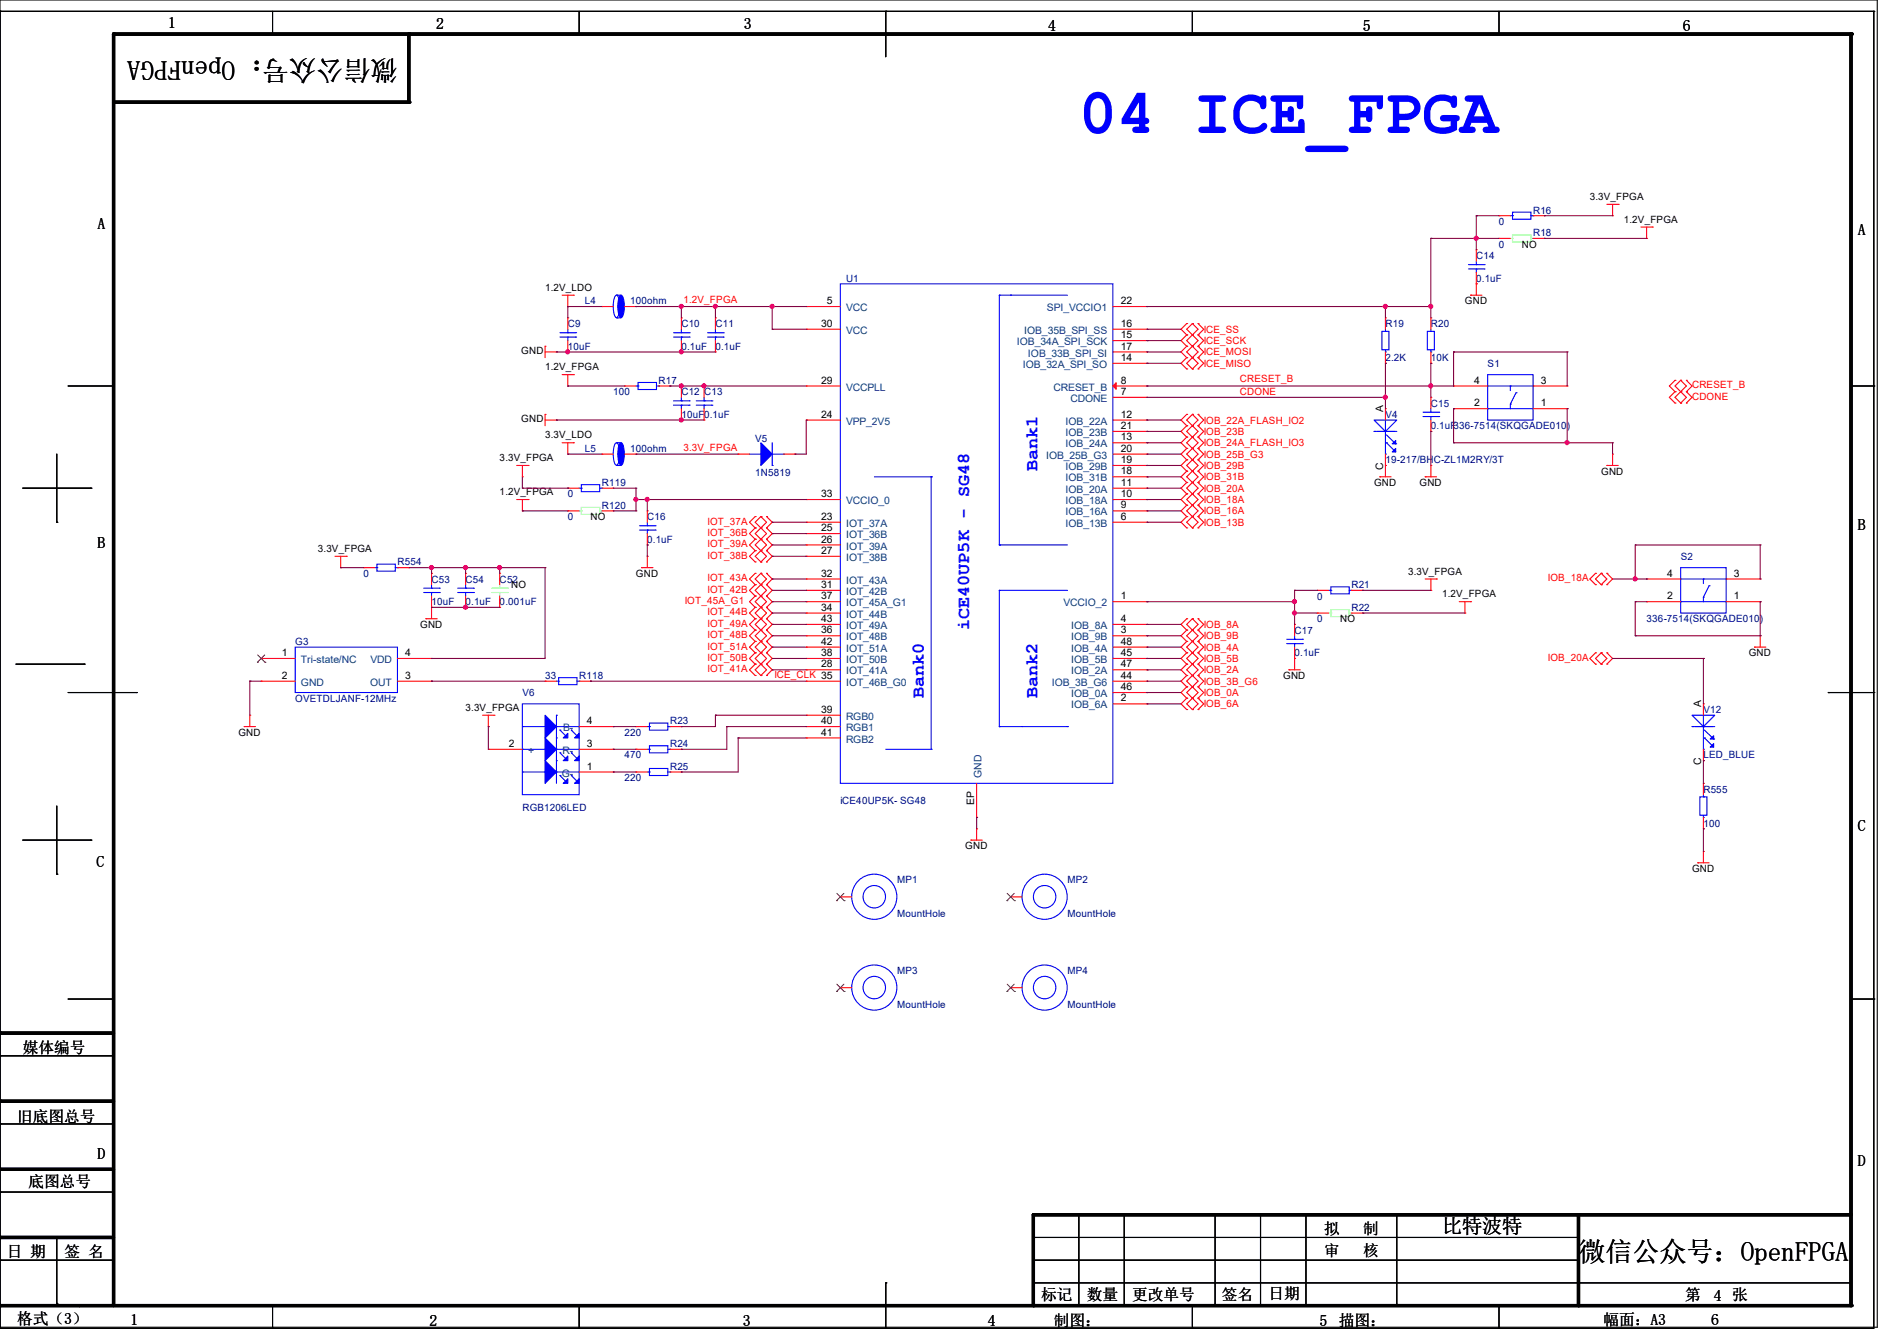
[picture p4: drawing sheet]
<svg xmlns="http://www.w3.org/2000/svg" width="297mm" height="210mm" viewBox="0 0 297 210" stroke-linecap="round" stroke-linejoin="round" font-family="sans-serif">
<g fill="none" stroke="#000" stroke-width=".17">
<path d="M0 1.8h.1M0 1.8h293.4M42.7 5.3h.1M42.7 1.8v3.5M90.7 5.3h.1M90.7 1.8v3.5M138.7 1.8h.1M138.7 1.8v7.1M186.7 5.3h.1M186.7 1.8v3.5M234.7 5.3h.1M234.7 1.8v3.5"/>
<path d="M293.4 1.8h.1M293.4 1.8v206.2h-293.4M3.6 76.5h10.6M8.9 71.1v10.7M10.7 60.5h7.1M14.2 76.5h.1M17.8 60.5h.1M289.8 60.5h3.6M293.4 60.5h.1M8.9 81.8h.1M2.5 104h10.7M10.7 108.5h10.6"/>
<path d="M13.2 104h.1M17.8 108.5h.1M21.3 108.5h.1M286.3 108.5h.1M286.3 108.5h7.1M293.4 108.5h.1M3.6 131.6h10.6M8.9 136.9h.1M8.9 126.2v10.7M14.2 131.6h.1M10.7 156.5h7.1M17.8 156.5h.1"/>
<path d="M289.8 156.5h3.6M293.4 156.5h.1M0 176h.1M0 165.4h.1M0 176h17.8M0 165.4h17.8M0 197.4h.1M0 186.7h.1M0 197.4h17.8M0 186.7h17.8M8.9 193.8v10.3M161.8 190.2h42.7"/>
<path d="M161.8 193.8h85.3M161.8 197.4h85.3M168.9 190.2v14.3M176 190.2v14.3M190.2 190.2v14.3M197.4 190.2v14.3M204.5 190.2h.1M204.5 190.2v14.3M218.7 190.2v14.3M247.1 193.8h.1M247.1 197.4h.1M0 208h.1"/>
<path d="M0 207.9h293.9v-207.9h-293.9v208M8.9 204.1h.1M42.7 208h.1M42.7 204.5v3.5M90.7 208h.1M90.7 204.5v3.5M138.7 200.9h.1M138.7 200.9v7.1M161.8 200.9h128M168.9 204.5h.1M176 204.5h.1M186.7 208h.1"/>
<path d="M186.7 204.5v3.5M190.2 204.5h.1M197.4 204.5h.1M204.5 204.5h.1M218.7 204.5h.1M234.7 208h.1M234.7 204.5v3.5M247.1 200.9h.1"/>
</g>
<g fill="none" stroke="#f00" stroke-width=".17">
<path d="M231.1 39.1h.1M231.1 39.1v1.8M234.7 37.3h.1M234.7 33.8h.1M234.7 37.3h1.8M234.7 33.8h1.8M240 37.3h1.8M240 33.8h1.8M241.8 37.3h.1M241.8 33.8h.1M251.6 32h1.8M252.5 33.8h.1"/>
<path d="M252.5 32v1.8M253.4 32h.1M256.9 35.6h1.8M257.8 37.3h.1M257.8 35.6v1.7M258.7 35.6h.1M85.3 54.2h.1M85.3 55.1h1.8M85.3 54.2v1.8M87.1 55.1h.1M88 46.2h1.8M88 58.7h1.8"/>
<path d="M88.9 48h.1M88.9 49.8h.1M88.9 55.1h.1M88.9 46.2v1.8M88.9 49.8v1.8M88.9 53.3v1.8M88.9 58.7v1.8M89.8 46.2h.1M89.8 58.7h.1M94.2 48h.1M94.2 48h1.8M97.8 48h1.8"/>
<path d="M99.6 48h.1M106.7 49.8h.1M106.7 55.1h.1M106.7 49.8v1.8M106.7 53.3v1.8M112 49.8h.1M112 55.1h.1M112 49.8v1.8M112 53.3v1.8M126.2 48h.1M126.2 51.6h.1M126.2 51.6h5.4"/>
<path d="M126.2 48h5.4M174.2 55.1h5.4M174.2 56.9h5.4M174.2 53.3h5.4M174.2 51.6h5.4M174.2 48h5.4M179.6 56.9h.1M179.6 55.1h.1M179.6 53.3h.1M179.6 51.6h.1M179.6 48h.1M185.8 50.7h.1"/>
<path d="M185.8 52.5h.1M185.8 54.2h.1M185.8 56h.1M185.8 57.8h.1M185.8 50.7l-.9 .9 .9 .9M185.8 54.2l-.9 .9 .9 .9M185.8 52.5l-.9 .8 .9 .9M185.8 56l-.9 .9 .9 .9M186.7 50.7h.1M186.7 52.5h.1M186.7 54.2h.1M186.7 56h.1"/>
<path d="M186.7 57.8h.1M186.7 50.7l-.9 .9 1.8 1.7-1.8 1.8 1.8 1.8-.9 .9M186.7 50.7l.9 .9-1.8 1.7 1.8 1.8-1.8 1.8 .9 .9M187.6 52.5h.1M187.6 50.7h.1M187.6 54.2h.1M187.6 56h.1M187.6 57.8h.1M187.6 54.2l.9 .9-.9 .9M187.6 50.7l.9 .9-.9 .9M187.6 56l.9 .9-.9 .9M187.6 52.5l.9 .8-.9 .9"/>
<path d="M216.9 49.8h.1M216.9 56.9h.1M216.9 49.8v1.8M216.9 55.1v1.8M224 49.8h.1M224 56.9h.1M224 49.8v1.8M224 55.1v1.8M230.3 46.2h.1M230.3 46.2h1.7M231.1 44.4h.1M231.1 42.7v3.5"/>
<path d="M262.3 59.6h.1M262.3 59.6l-.9 .9 .9 .8M263.1 59.6h.1M263.1 59.6l-.8 .9 1.7 1.7-.9 .9M263.1 59.6l.9 .9-1.7 1.7 .8 .9M264 59.6h.1M264 59.6l.9 .9-.9 .8M80.9 78.2h1.8M80.9 72.9h1.8M81.8 74.7h.1M81.8 72.9v1.8M81.8 78.2v1.8"/>
<path d="M82.7 78.2h.1M82.7 72.9h.1M85.3 64.9h.1M85.3 64.9v1.8M85.3 65.8h1.8M87.1 65.8h.1M88 69.3h1.8M88.9 60.5h.1M88.9 71.1h.1M88.9 76.5h.1M88.9 69.3v1.8M88.9 76.5h1.8"/>
<path d="M89.8 69.3h.1M94.2 71.1h.1M94.2 76.5h1.8M94.2 71.1h1.8M96 76.5h.1M97.8 60.5h.1M97.8 71.1h1.8M97.8 60.5h1.8M99.6 71.1h.1M103.1 60.5h1.8M104.9 60.5h.1M106.7 60.5h.1"/>
<path d="M106.7 65.8h.1M106.7 60.5v1.7M106.7 64v1.8M110.2 60.5h.1M110.2 65.8h.1M110.2 60.5v1.7M110.2 64v1.8M115.6 71.1h.1M115.6 71.1h1.7M122.7 71.1h1.8M124.5 71.1h.1M126.2 60.5h.1"/>
<path d="M126.2 78.2h.1M126.2 65.8h.1M126.2 65.8h5.4M126.2 78.2h5.4M126.2 60.5h5.4M174.2 65.8h5.4M174.2 69.3h5.4M174.2 78.2h5.4M174.2 72.9h5.4M174.2 74.7h5.4M174.2 76.5h5.4M174.2 71.1h5.4"/>
<path d="M174.2 60.5h5.4M174.2 62.2h5.4M174.2 67.6h5.4M179.6 60.5h.1M179.6 62.2h.1M179.6 78.2h.1M179.6 76.5h.1M179.6 65.8h.1M179.6 67.6h.1M179.6 69.3h.1M179.6 71.1h.1M179.6 72.9h.1"/>
<path d="M179.6 74.7h.1M185.8 64.9h.1M185.8 66.7h.1M185.8 68.5h.1M185.8 70.2h.1M185.8 72h.1M185.8 73.8h.1M185.8 75.6h.1M185.8 77.3h.1M185.8 79.1h.1M185.8 64.9l-.9 .9 .9 .9M185.8 68.5l-.9 .8 .9 .9"/>
<path d="M185.8 66.7l-.9 .9 .9 .9M185.8 70.2l-.9 .9 .9 .9M185.8 72l-.9 .9 .9 .9M185.8 73.8l-.9 .9 .9 .9M185.8 75.6l-.9 .9 .9 .8M185.8 77.3l-.9 .9 .9 .9M185.8 79.1l-.9 .9 .9 .9M186.7 64.9h.1M186.7 66.7h.1M186.7 68.5h.1M186.7 70.2h.1M186.7 72h.1"/>
<path d="M186.7 73.8h.1M186.7 75.6h.1M186.7 77.3h.1M186.7 79.1h.1M186.7 64.9l-.9 .9 1.8 1.8-1.8 1.7 1.8 1.8-1.8 1.8 1.8 1.8-1.8 1.8 1.8 1.7-1.8 1.8 1.8 1.8-.9 .9M186.7 64.9l.9 .9-1.8 1.8 .9 .9M186.7 68.5l.9 .8-1.8 1.8 1.8 1.8-1.8 1.8 1.8 1.8-1.8 1.7 1.8 1.8-1.8 1.8 .9 .9M187.6 66.7h.1M187.6 64.9h.1M187.6 68.5h.1M187.6 70.2h.1M187.6 72h.1"/>
<path d="M187.6 73.8h.1M187.6 75.6h.1M187.6 77.3h.1M187.6 79.1h.1M187.6 68.5l.9 .8-.9 .9M187.6 64.9l.9 .9-.9 .9M187.6 66.7l.9 .9-.9 .9M187.6 72l.9 .9-.9 .9M187.6 73.8l.9 .9-.9 .9M187.6 70.2l.9 .9-.9 .9M187.6 75.6l.9 .9-.9 .8M187.6 77.3l.9 .9-.9 .9"/>
<path d="M187.6 79.1l.9 .9-.9 .9M216 74.7h.1M216 74.7h1.8M216.9 72.9h.1M216.9 64h.1M216.9 64v1.8M216.9 71.1v3.6M223.1 74.7h.1M223.1 74.7h1.8M224 72.9h.1M224 62.2h.1M224 67.6h.1"/>
<path d="M224 62.2v1.8M224 65.8v1.8M224 72.9v1.8M227.6 64h.1M227.6 60.5h.1M227.6 60.5h5.3M227.6 64h5.3M240 60.5h5.4M240 64h5.4M245.4 64h.1M245.4 60.5h.1M251.6 72.9h.1"/>
<path d="M251.6 72.9h1.8M252.5 71.1h.1M252.5 71.1v1.8M262.3 61.3h.1M262.3 63.1h.1M262.3 61.3l-.9 .9 .9 .9M263.1 61.3h.1M263.1 63.1h.1M264 61.3h.1M264 63.1h.1M264 61.3l.9 .9-.9 .9M52.5 87.1h1.7"/>
<path d="M53.3 88.9h.1M53.3 87.1v1.8M54.2 87.1h.1M56.9 88.9h.1M56.9 88.9h1.8M62.2 88.9h1.8M64 88.9h.1M66.7 96.9h.1M66.7 96.9h1.8M67.6 95.1h.1M67.6 89.8h.1M67.6 89.8v1.8"/>
<path d="M67.6 93.3v3.6M72.9 89.8h.1M72.9 95.1h.1M72.9 89.8v1.8M72.9 93.3v1.8M78.2 89.8h.1M78.2 95.1h.1M78.2 89.8v1.8M78.2 93.3v1.8M81.8 80h.1M88.9 80h.1M88.9 80h1.8"/>
<path d="M94.2 80h1.8M96 80h.1M100.5 88.9h.1M100.5 88.9h1.7M101.3 87.1h.1M101.3 80h.1M101.3 85.3h.1M101.3 80v1.8M101.3 83.6v1.7M101.3 87.1v1.8M118.2 80.9h.1M118.2 82.7h.1"/>
<path d="M118.2 84.5h.1M118.2 86.2h.1M118.2 88h.1M118.2 89.8h.1M118.2 91.6h.1M118.2 93.3h.1M118.2 95.1h.1M118.2 96.9h.1M118.2 98.7h.1M118.2 84.5l-.9 .8 .9 .9M118.2 80.9l-.9 .9 .9 .9M118.2 86.2l-.9 .9 .9 .9"/>
<path d="M118.2 82.7l-.9 .9 .9 .9M118.2 89.8l-.9 .9 .9 .9M118.2 93.3l-.9 .9 .9 .9M118.2 95.1l-.9 .9 .9 .9M118.2 91.6l-.9 .9 .9 .8M118.2 96.9l-.9 .9 .9 .9M118.2 98.7l-.9 .9 .9 .9M119.1 82.7h.1M119.1 80.9h.1M119.1 84.5h.1M119.1 86.2h.1M119.1 88h.1"/>
<path d="M119.1 91.6h.1M119.1 89.8h.1M119.1 93.3h.1M119.1 95.1h.1M119.1 96.9h.1M119.1 98.7h.1M119.1 80.9l.9 .9-1.8 1.8 1.8 1.7-1.8 1.8 .9 .9M119.1 80.9l-.9 .9 1.8 1.8-1.8 1.7 1.8 1.8-.9 .9M119.1 89.8l.9 .9-1.8 1.8 1.8 1.7-1.8 1.8 1.8 1.8-1.8 1.8 1.8 1.7-1.8 1.8 1.8 1.8-.9 .9M119.1 89.8l-.9 .9 1.8 1.8-1.8 1.7 1.8 1.8-1.8 1.8 1.8 1.8-1.8 1.7 1.8 1.8-1.8 1.8 .9 .9M120 82.7h.1M120 80.9h.1"/>
<path d="M120 84.5h.1M120 86.2h.1M120 88h.1M120 91.6h.1M120 89.8h.1M120 93.3h.1M120 95.1h.1M120 96.9h.1M120 98.7h.1M120 80.9l.9 .9-.9 .9M120 84.5l.9 .8-.9 .9M120 82.7l.9 .9-.9 .9"/>
<path d="M120 86.2l.9 .9-.9 .9M120 89.8l.9 .9-.9 .9M120 91.6l.9 .9-.9 .8M120 95.1l.9 .9-.9 .9M120 93.3l.9 .9-.9 .9M120 96.9l.9 .9-.9 .9M120 98.7l.9 .9-.9 .9M126.2 83.6h.1M126.2 81.8h.1M126.2 87.1h.1M126.2 85.3h.1M126.2 92.5h.1"/>
<path d="M126.2 90.7h.1M126.2 96h.1M126.2 94.2h.1M126.2 99.6h.1M126.2 97.8h.1M126.2 90.7h5.4M126.2 94.2h5.4M126.2 87.1h5.4M126.2 96h5.4M126.2 97.8h5.4M126.2 99.6h5.4M126.2 81.8h5.4"/>
<path d="M126.2 83.6h5.4M126.2 85.3h5.4M126.2 92.5h5.4M174.2 94.2h5.4M174.2 97.8h5.4M174.2 99.6h5.4M174.2 81.8h5.4M174.2 80h5.4M179.6 97.8h.1M179.6 99.6h.1M179.6 81.8h.1M179.6 80h.1"/>
<path d="M179.6 94.2h.1M185.8 96.9h.1M185.8 98.7h.1M185.8 80.9h.1M185.8 82.7h.1M185.8 96.9l-.9 .9 .9 .9M185.8 98.7l-.9 .9 .9 .9M185.8 80.9l-.9 .9 .9 .9M186.7 96.9h.1M186.7 98.7h.1M186.7 80.9h.1M186.7 82.7h.1"/>
<path d="M186.7 96.9l-.9 .9 1.8 1.8-1.8 1.7 1.8 1.8-1.8 1.8 1.8 1.8-1.8 1.8 1.8 1.7-.9 .9M186.7 96.9l.9 .9-1.8 1.8 1.8 1.7-1.8 1.8 1.8 1.8-1.8 1.8 1.8 1.8-1.8 1.7 .9 .9M187.6 98.7h.1M187.6 96.9h.1M187.6 80.9h.1M187.6 82.7h.1M187.6 96.9l.9 .9-.9 .9M187.6 98.7l.9 .9-.9 .9M187.6 80.9l.9 .9-.9 .9M202.7 97.8h.1M202.7 97.8v1.8M206.2 96h.1"/>
<path d="M206.2 92.5h.1M206.2 96h1.8M206.2 92.5h1.8M211.6 96h1.8M211.6 92.5h1.8M213.4 96h.1M213.4 92.5h.1M223.1 90.7h1.8M224 92.5h.1M224 90.7v1.8M224.9 90.7h.1M228.5 94.2h1.8"/>
<path d="M229.4 96h.1M229.4 94.2v1.8M230.3 94.2h.1M249.8 89.8h.1M249.8 91.6h.1M249.8 89.8l-.9 .9 .9 .9M250.7 91.6h.1M250.7 89.8h.1M250.7 89.8l.9 .9-.9 .9M250.7 89.8l-.9 .9 .9 .9M251.6 91.6h.1M251.6 89.8h.1"/>
<path d="M251.6 89.8l.9 .9-.9 .9M257.8 94.2h.1M257.8 90.7h.1M257.8 90.7h5.3M257.8 94.2h5.3M270.3 90.7h5.3M270.3 94.2h5.3M275.6 99.6h.1M275.6 94.2h.1M275.6 90.7h.1M275.6 99.6v1.7M38.2 113.8h.1"/>
<path d="M38.2 113.8h1.8M39.1 112h.1M39.1 112v1.8M40.9 103.1h.1M40.9 106.7h.1M40.9 106.7h5.3M40.9 103.1h5.3M62.2 106.7h5.4M62.2 103.1h5.4M67.6 106.7h.1M67.6 103.1h.1M75.6 112h1.7"/>
<path d="M76.5 113.8h.1M76.5 117.3h.1M76.5 112v1.8M76.5 117.3h5.3M77.3 112h.1M85.3 106.7h.1M85.3 106.7h1.8M90.7 113.8h5.3M90.7 106.7h1.8M90.7 117.3h5.3M92.5 106.7h.1M96 117.3h.1"/>
<path d="M96 113.8h.1M99.6 113.8h.1M99.6 117.3h.1M99.6 113.8h1.7M99.6 117.3h1.7M104.9 113.8h1.8M104.9 117.3h1.8M106.7 113.8h.1M106.7 117.3h.1M118.2 100.5h.1M118.2 102.2h.1M118.2 104h.1"/>
<path d="M118.2 105.8h.1M118.2 100.5l-.9 .8 .9 .9M118.2 102.2l-.9 .9 .9 .9M118.2 104l-.9 .9 .9 .9M119.1 100.5h.1M119.1 102.2h.1M119.1 104h.1M119.1 105.8h.1M120 100.5h.1M120 102.2h.1M120 104h.1M120 105.8h.1"/>
<path d="M120 100.5l.9 .8-.9 .9M120 102.2l.9 .9-.9 .9M120 104l.9 .9-.9 .9M126.2 104.9h.1M126.2 106.7h.1M126.2 103.1h.1M126.2 101.3h.1M126.2 112h.1M126.2 113.8h.1M126.2 115.6h.1M126.2 112h5.4M126.2 104.9h5.4"/>
<path d="M126.2 113.8h5.4M126.2 101.3h5.4M126.2 106.7h5.4M126.2 103.1h5.4M126.2 115.6h5.4M174.2 104.9h5.4M174.2 101.3h5.4M174.2 106.7h5.4M174.2 108.5h5.4M174.2 103.1h5.4M174.2 110.2h5.4M179.6 108.5h.1"/>
<path d="M179.6 104.9h.1M179.6 106.7h.1M179.6 101.3h.1M179.6 103.1h.1M179.6 110.2h.1M185.8 100.5h.1M185.8 102.2h.1M185.8 104h.1M185.8 105.8h.1M185.8 107.6h.1M185.8 109.3h.1M185.8 111.1h.1"/>
<path d="M185.8 100.5l-.9 .8 .9 .9M185.8 102.2l-.9 .9 .9 .9M185.8 104l-.9 .9 .9 .9M185.8 105.8l-.9 .9 .9 .9M185.8 107.6l-.9 .9 .9 .8M185.8 109.3l-.9 .9 .9 .9M186.7 100.5h.1M186.7 102.2h.1M186.7 104h.1M186.7 105.8h.1M186.7 107.6h.1M186.7 109.3h.1"/>
<path d="M186.7 111.1h.1M187.6 100.5h.1M187.6 102.2h.1M187.6 104h.1M187.6 105.8h.1M187.6 107.6h.1M187.6 109.3h.1M187.6 111.1h.1M187.6 100.5l.9 .8-.9 .9M187.6 104l.9 .9-.9 .9M187.6 105.8l.9 .9-.9 .9M187.6 102.2l.9 .9-.9 .9"/>
<path d="M187.6 107.6l.9 .9-.9 .8M187.6 109.3l.9 .9-.9 .9M201.8 104.9h.1M201.8 104.9h1.8M202.7 103.1h.1M202.7 101.3v3.6M249.8 102.2h.1M249.8 104h.1M249.8 102.2l-.9 .9 .9 .9M250.7 104h.1M250.7 102.2h.1M250.7 102.2l.9 .9-.9 .9"/>
<path d="M250.7 102.2l-.9 .9 .9 .9M251.6 104h.1M251.6 102.2h.1M251.6 102.2l.9 .9-.9 .9M266.7 110.2h.1M266.7 119.1h.1M266.7 110.2v1.8M266.7 117.3v1.8M274.7 101.3h.1M274.7 101.3h1.8M90.7 120.9h5.3M96 120.9h.1"/>
<path d="M99.6 120.9h.1M99.6 120.9h1.7M104.9 120.9h1.8M106.7 120.9h.1M152 131.6h.1M152 131.6h1.8M152.9 129.8h.1M152.9 128h.1M152.9 122.7v5.3M152.9 129.8v1.8M265.8 135.1h.1M265.8 135.1h1.8"/>
<path d="M266.7 133.3h.1M266.7 122.7h.1M266.7 129.8h.1M266.7 122.7v1.8M266.7 128v1.8M266.7 133.3v1.8M131.6 154.7h.1M131.6 140.5h.1M131.6 154.7h1.7M131.6 140.5h1.7M158.2 154.7h.1M158.2 140.5h.1"/>
<path d="M158.2 154.7h1.8M158.2 140.5h1.8"/>
</g>
<path d="M64 5.3v10.7h-46.2M0 172.5h17.8M0 161.8h17.8M0 193.8h17.8M0 183.1h17.8M247.1 190.2v14.3M289.8 190.2h-128v14.3M0 204.5h289.8v-199.2h-272v199.2" fill="none" stroke="#000" stroke-width=".51"/>
<g fill="#000">
<circle cx="17.8" cy="5.3" r=".25"/>
<circle cx="64" cy="5.3" r=".25"/>
<circle cx="64" cy="16" r=".25"/>
<circle cx="289.8" cy="5.3" r=".25"/>
<circle cx="0" cy="172.5" r=".25"/>
<circle cx="0" cy="161.8" r=".25"/>
<circle cx="0" cy="193.8" r=".25"/>
<circle cx="0" cy="183.1" r=".25"/>
<circle cx="161.8" cy="190.2" r=".25"/>
<circle cx="0" cy="204.5" r=".25"/>
<circle cx="161.8" cy="204.5" r=".25"/>
<circle cx="247.1" cy="204.5" r=".25"/>
<circle cx="289.8" cy="204.5" r=".25"/>
</g>
<g fill="none" stroke="#00f" stroke-width=".17">
<path d="M236.5 33.8h.3M236.8 33.2h2.9v1.1h-2.9zM236.8 33.8h.1M239.7 33.8h.3M240 33.8h.1M87.7 52.1h2.4M87.7 52.8h2.4M88.9 52.8h.1M88.9 52.1h.1M88.9 51.6v.5M88.9 52.8v.5M90.1 52.1h.1"/>
<path d="M90.1 52.8h.1M96.4 46.3l.1-.1a2.59 2.59 0 0 1 .5 2.3 1.31 1.31 0 0 1-.5 1.2 2.59 2.59 0 0 1-.5-2.3zM96.6 46.2h.1M96.6 49.8h.1M96.6 46.2h.6M96.6 49.8h.6M99.9 59.9h2.9v1.1h-2.9zM105.5 52.1h2.4M105.5 52.8h2.4M106.7 52.8h.1M106.7 52.1h.1M106.7 51.6v.5"/>
<path d="M106.7 52.8v.5M107.9 52.1h.1M107.9 52.8h.1M110.8 52.1h2.4M110.8 52.8h2.4M112 52.8h.1M112 52.1h.1M112 51.6v.5M112 52.8v.5M113.2 52.1h.1M113.2 52.8h.1M131.6 44.4h42.6v78.3h-42.6z"/>
<path d="M156.5 46.2h.1M156.5 46.2v39.1M156.5 46.2h10.6M158.2 46.2h.1M216.4 51.9h1.1v2.9h-1.1zM216.9 55.1h.1M216.9 51.9h.1M216.9 51.6v.3M216.9 54.8v.3M223.5 51.9h1.1v2.9h-1.1zM224 55.1h.1M224 51.9h.1"/>
<path d="M224 51.6v.3M224 54.8v.3M229.9 41.4h2.5M229.9 42.1h2.5M231.1 42.1h.1M231.1 41.4h.1M231.1 40.9v.5M231.1 42.1v.6M232.4 41.4h.1M232.4 42.1h.1M232.9 58.7h7.1v7.1h-7.1zM90.7 76.5h.3"/>
<path d="M91 75.9h2.9v1.1h-2.9zM91 76.5h.1M93.9 76.5h.3M94.2 76.5h.1M96.4 69.4l.1-.1a2.59 2.59 0 0 1 .5 2.4 1.31 1.31 0 0 1-.5 1.2 2.59 2.59 0 0 1-.5-2.4zM96.6 69.3h.1M96.6 72.9h.1M96.6 69.3h.6M96.6 72.9h.6M99.6 60.5h.3M99.9 60.5h.1M102.8 60.5h.3"/>
<path d="M103.1 60.5h.1M105.5 62.8h2.4M105.5 63.5h2.4M106.7 63.5h.1M106.7 62.8h.1M106.7 62.2v.6M106.7 63.5v.5M107.9 62.8h.1M107.9 63.5h.1M109 62.8h2.5M109 63.5h2.5M110.2 63.5h.1"/>
<path d="M110.2 62.8h.1M110.2 62.2v.6M110.2 63.5v.5M111.5 62.8h.1M111.5 63.5h.1M117.3 71.1h1.8M119.1 71.1h.1M120.9 72.9h.1M120.9 69.3v3.6M120.9 71.1h1.8M122.7 71.1h.1M136.9 74.7h8.9"/>
<path d="M145.8 74.7h.1M145.8 74.7v42.6M215.1 65.8h3.6l-1.8 1.8zM215.1 67.6h.1M215.1 67.6h3.6M216.9 67.6h.1M216.9 71.1h.1M216.9 65.8v5.3M217.1 69.3h.1M217.1 68.1l1.4 1.4M217.1 69.3l1.4 1.5M218.1 67.6h.1"/>
<path d="M218.5 69.5h.1M222.8 64.6h2.5M222.8 65.2h2.5M224 65.2h.1M224 64.6h.1M224 64v.6M224 65.2v.6M225.3 64.6h.1M225.3 65.2h.1M232.9 64h.1M232.9 64h7.1M232.9 60.5h7.1"/>
<path d="M236.5 63.3h.1M236.5 60.5h.1M236.5 60.5v.7M236.5 63.3v.7M237.4 61.5h.1M237.4 61.5l-.9 1.8M240 60.5h.1M58.7 88.9h.3M59 88.3h2.9v1.2h-2.9zM59 88.9h.1M61.9 88.9h.3M62.2 88.9h.1"/>
<path d="M66.3 92.1h2.5M66.3 92.8h2.5M67.6 92.8h.1M67.6 92.1h.1M67.6 91.6v.5M67.6 92.8v.5M68.8 92.1h.1M68.8 92.8h.1M71.7 92.1h2.4M71.7 92.8h2.4M72.9 92.8h.1M72.9 92.1h.1"/>
<path d="M72.9 91.6v.5M72.9 92.8v.5M74.1 92.1h.1M74.1 92.8h.1M100.1 82.3h2.5M100.1 83h2.5M101.3 83h.1M101.3 82.3h.1M101.3 81.8v.5M101.3 83v.6M102.6 82.3h.1M102.6 83h.1"/>
<path d="M156.5 92.5h.1M156.5 85.3h.1M156.5 92.5h10.6M156.5 92.5v21.3M156.5 85.3h10.6M202.7 99.6v.5M208 92.5h.4M208.4 91.9h2.8v1.1h-2.8zM208.4 92.5h.1M211.2 92.5h.4M211.6 92.5h.1M263.1 88.9h7.2v7.1h-7.2z"/>
<path d="M263.1 94.2h.1M263.1 94.2h7.2M263.1 90.7h7.2M266.7 93.5h.1M266.7 90.7h.1M266.7 90.7v.7M266.7 93.5v.7M267.6 91.7h.1M267.6 91.7l-.9 1.8M270.3 90.7h.1M46.2 101.3h16v7.2h-16zM81.8 110.2h8.9v14.3h-8.9z"/>
<path d="M81.8 117.3h.1M81.8 113.8h.1M81.8 117.3h3.5M81.8 113.8h3.5M87.1 119.1h.1M87.1 115.6h.1M87.1 117.3h.1M87.1 112h.1M87.1 113.8h.1M87.1 106.7h.4M87.1 112v10.7M87.1 117.3h3.6"/>
<path d="M87.1 113.8h3.6M87.5 106.1h2.8v1.1h-2.8zM87.5 106.7h.1M87.7 117.9h.1M87.7 114.3h.1M87.7 117.9l.9 .9M87.7 114.3l.9 .9M89.5 117.9h.1M89.5 114.3h.1M89.5 117.9l.8 .9M89.5 114.3l.8 .9M90.3 106.7h.4"/>
<path d="M90.7 106.7h.1M101.3 117.3h.4M101.3 113.8h.4M101.7 113.2h2.9v1.1h-2.9zM101.7 116.8h2.9v1.1h-2.9zM101.7 113.8h.1M101.7 117.3h.1M104.6 117.3h.3M104.6 113.8h.3M104.9 113.8h.1M104.9 117.3h.1M138.7 117.3h7.1"/>
<path d="M145.8 117.3h.1M156.5 113.8h.1M156.5 113.8h10.6M167.1 113.8h.1M201.5 100.1h2.4M201.5 100.8h2.4M202.7 100.8h.1M202.7 100.1h.1M202.7 100.8v.5M203.9 100.1h.1M203.9 100.8h.1M264.9 112h3.6l-1.8 1.8z"/>
<path d="M264.9 113.8h.1M264.9 113.8h3.6M266.7 113.8h.1M266.7 117.3h.1M266.7 112v5.3M266.9 115.6h.1M266.9 114.3l1.4 1.4M266.9 115.6l1.4 1.4M267.9 113.8h.1M268.3 115.7h.1M81.8 120.9h.1M81.8 120.9h3.5"/>
<path d="M87.1 120.9h.1M87.1 120.9h3.6M87.7 121.5h.1M87.7 121.5l.9 .8M89.5 121.5h.1M89.5 121.5l.8 .8M101.3 120.9h.4M101.7 120.4h2.9v1.1h-2.9zM101.7 120.9h.1M104.6 120.9h.3M104.9 120.9h.1M266.1 124.8h1.2v2.9h-1.2z"/>
<path d="M266.7 128h.1M266.7 124.8h.1M266.7 124.5v.3M266.7 127.7v.3"/>
<circle cx="136.9" cy="154.7" r="3.5"/>
<circle cx="136.9" cy="140.4" r="3.5"/>
<circle cx="136.9" cy="154.7" r="1.76"/>
<circle cx="136.9" cy="140.4" r="1.76"/>
<circle cx="163.6" cy="154.7" r="3.5"/>
<circle cx="163.6" cy="140.4" r="3.5"/>
<circle cx="163.6" cy="154.7" r="1.76"/>
<circle cx="163.6" cy="140.4" r="1.76"/>
</g>
<g fill="none" stroke="#804000" stroke-width=".16">
<path d="M40.3 103.7h.1M40.3 102.6l1.2 1.1M41.4 102.6l-1.1 1.1M41.5 103.7h.1M131 139.9l1.2 1.2M132.1 139.9l-1.1 1.2M157.7 139.9l1.1 1.2M158.8 139.9l-1.2 1.2M131 155.3h.1M131 141.1h.1M131 154.1l1.2 1.2M132.1 154.1l-1.1 1.2"/>
<path d="M132.2 155.3h.1M132.2 141.1h.1M157.6 155.3h.1M157.6 141.1h.1M157.7 154.1l1.1 1.2M158.8 154.1l-1.2 1.2M158.8 155.3h.1M158.8 141.1h.1"/>
</g>
<g fill="none" stroke="#80ff80" stroke-width=".17">
<path d="M236.5 37.3h.3M236.8 36.8h2.9v1.1h-2.9zM236.8 37.3h.1M239.7 37.3h.3M240 37.3h.1M91 79.5h2.9v1.1h-2.9zM77 92.1h2.5M77 92.8h2.5M78.2 92.8h.1M78.2 92.1h.1M78.2 91.6v.5M78.2 92.8v.5"/>
<path d="M79.5 92.1h.1M79.5 92.8h.1M90.7 80h.3M91 80h.1M93.9 80h.3M94.2 80h.1M208 96h.4M208.4 95.5h2.8v1.1h-2.8zM208.4 96h.1M211.2 96h.4M211.6 96h.1"/>
</g>
<g fill="#00f" stroke="#00f" stroke-width=".17">
<path d="M85.3 119.1l1.8 1.8-1.8 1.8z"/>
<path d="M85.3 115.6l1.8 1.7-1.8 1.8z"/>
<path d="M85.3 112l1.8 1.8-1.8 1.8z"/>
<path d="M88.9 122v.7h-.7z"/>
<path d="M90.7 122v.7h-.7z"/>
<path d="M90.7 118.4v.7h-.7z"/>
<path d="M88.9 118.4v.7h-.7z"/>
<path d="M88.9 114.9v.7h-.7z"/>
<path d="M90.7 114.9v.7h-.7z"/>
<path d="M119.1 69.3l1.8 1.8-1.8 1.8z"/>
<path d="M218 69.5l.5-.5v.5z"/>
<path d="M218.5 70.2v.6h-.5z"/>
<path d="M267.8 115.7l.5-.5v.5z"/>
<path d="M267.8 117l.5-.5v.5z"/>
<path d="M97.1 46.3l.1-.1a2.59 2.59 0 0 1 .5 2.3 1.31 1.31 0 0 1-.5 1.2 2.59 2.59 0 0 1-.4-2.3z" fill-rule="evenodd"/>
<path d="M97.1 69.4l.1-.1a2.59 2.59 0 0 1 .5 2.4 1.31 1.31 0 0 1-.5 1.2 2.59 2.59 0 0 1-.4-2.4z" fill-rule="evenodd"/>
</g>
<path d="M174.8 59.9v1.1l-.6-.5z" fill="#f00" stroke="#f00" stroke-width=".17"/>
<g fill="none" stroke="#800040" stroke-width=".17">
<path d="M224 37.3h.1M224 37.3h10.7M224 37.3v12.5M231.1 33.8h.1M231.1 37.3h.1M231.1 33.8h3.6M231.1 33.8v5.3M241.8 33.8h.1M241.8 37.3h.1M241.8 33.8h10.7M241.8 37.3h16M87.1 55.1h.1"/>
<path d="M87.1 55.1h24.9M88.9 48h.1M88.9 55.1h.1M88.9 48h5.3M88.9 48v1.8M99.6 48h.1M99.6 48h26.6M106.7 48h.1M106.7 55.1h.1M106.7 48v1.8M112 48h.1M112 48v1.8"/>
<path d="M120.9 51.6h.1M120.9 48h.1M120.9 51.6h5.3M120.9 48v3.6M179.6 48h.1M179.6 51.6h.1M179.6 53.3h.1M179.6 55.1h.1M179.6 56.9h.1M179.6 48h44.4M179.6 55.1h5.3M179.6 51.6h5.3"/>
<path d="M179.6 53.3h5.3M179.6 56.9h5.3M216.9 48h.1M216.9 56.9h.1M216.9 48v1.8M216.9 56.9v7.1M224 48h.1M224 56.9h.1M224 56.9v5.3M227.6 55.1h.1M227.6 55.1h17.8M227.6 55.1v5.4h-48"/>
<path d="M245.4 55.1h.1M245.4 55.1v5.4M81.8 76.5h.1M81.8 76.5h7.1M81.8 74.7v1.8M87.1 65.8h.1M87.1 65.8h23.1M88.9 60.5h.1M88.9 71.1h.1M88.9 76.5h.1M88.9 60.5h8.9M88.9 71.1h5.3"/>
<path d="M96 76.5h3.6M99.6 71.1h.1M99.6 78.2h.1M99.6 76.5h.1M99.6 71.1h16M99.6 78.2h26.6M99.6 76.5v3.5M101.3 78.2h.1M101.3 78.2v1.8M104.9 60.5h.1M104.9 60.5h21.3M106.7 60.5h.1"/>
<path d="M106.7 65.8h.1M110.2 60.5h.1M124.5 71.1h.1M126.2 65.8h.1M126.2 65.8v5.3h-1.7M179.6 60.5h.1M179.6 62.2h.1M179.6 65.8h.1M179.6 67.6h.1M179.6 69.3h.1M179.6 71.1h.1M179.6 72.9h.1"/>
<path d="M179.6 74.7h.1M179.6 76.5h.1M179.6 78.2h.1M179.6 65.8h5.3M179.6 71.1h5.3M179.6 78.2h5.3M179.6 69.3h5.3M179.6 62.2h37.3M179.6 67.6h5.3M179.6 72.9h5.3M179.6 74.7h5.3M179.6 76.5h5.3"/>
<path d="M216.9 62.2h.1M224 60.5h.1M224 67.6h.1M224 67.6v5.3M227.6 69.3h.1M227.6 64h.1M227.6 64v5.3M227.6 69.3h24.9M245.4 64h.1M245.4 69.3h.1M245.4 64v5.3M252.5 69.3h.1"/>
<path d="M252.5 69.3v1.8M53.3 88.9h.1M53.3 88.9h3.6M64 88.9h21.3M67.6 88.9h.1M67.6 95.1h.1M67.6 88.9v.9M67.6 95.1h10.6M72.9 88.9h.1M72.9 95.1h.1M72.9 88.9v.9M78.2 88.9h.1"/>
<path d="M78.2 88.9v.9M81.8 80h.1M81.8 80h7.1M85.3 88.9h.1M85.3 88.9v14.2h-17.7M96 80h3.6M99.6 80h.1M101.3 85.3h.1M101.3 85.3v1.8M120.9 99.6h.1M120.9 97.8h.1M120.9 96h.1"/>
<path d="M120.9 94.2h.1M120.9 92.5h.1M120.9 90.7h.1M120.9 87.1h.1M120.9 85.3h.1M120.9 83.6h.1M120.9 81.8h.1M120.9 99.6h5.3M120.9 97.8h5.3M120.9 96h5.3M120.9 94.2h5.3M120.9 92.5h5.3"/>
<path d="M120.9 90.7h5.3M120.9 87.1h5.3M120.9 85.3h5.3M120.9 83.6h5.3M120.9 81.8h5.3M179.6 94.2h.1M179.6 97.8h.1M179.6 99.6h.1M179.6 80h.1M179.6 81.8h.1M179.6 99.6h5.3M179.6 97.8h5.3"/>
<path d="M179.6 94.2h23.1M179.6 81.8h5.3M179.6 80h5.3M202.7 92.5h.1M202.7 94.2h.1M202.7 96h.1M202.7 96h3.5M202.7 92.5h3.5M202.7 92.5v5.3M213.4 92.5h.1M213.4 96h.1M213.4 96h16"/>
<path d="M213.4 92.5h10.6M252.5 90.7h5.3M256 90.7h.1M256 85.3h.1M256 94.2h.1M256 99.6h.1M256 99.6h19.6M256 94.2h1.8M256 85.3h19.6M256 85.3v5.4M256 94.2v5.4M257.8 90.7h.1"/>
<path d="M275.6 85.3h.1M275.6 90.7h.1M275.6 99.6h.1M275.6 94.2h.1M275.6 85.3v5.4M275.6 94.2v5.4M39.1 106.7h.1M39.1 106.7h1.8M39.1 106.7v5.3M67.6 103.1h.1M67.6 106.7h.1M67.6 106.7h17.7"/>
<path d="M76.5 113.8h.1M76.5 113.8v3.5M92.5 106.7h.1M92.5 106.7h33.7M96 113.8h.1M96 117.3h.1M96 113.8h3.6M96 117.3h3.6M106.7 113.8h.1M106.7 117.3h.1M112 112h.1M112 112v1.8h-5.3"/>
<path d="M112 112h14.2M113.8 113.8h.1M113.8 113.8h12.4M113.8 113.8v3.5h-7.1M115.6 115.6h.1M115.6 115.6h10.6M115.6 115.6v5.3h-8.9M120.9 104.9h.1M120.9 103.1h.1M120.9 101.3h.1M120.9 104.9h5.3M120.9 103.1h5.3"/>
<path d="M120.9 101.3h5.3M179.6 101.3h.1M179.6 103.1h.1M179.6 104.9h.1M179.6 106.7h.1M179.6 108.5h.1M179.6 110.2h.1M179.6 106.7h5.3M179.6 104.9h5.3M179.6 103.1h5.3M179.6 101.3h5.3M179.6 108.5h5.3"/>
<path d="M179.6 110.2h5.3M252.5 103.1h14.2M266.7 103.1h.1M266.7 119.1h.1M266.7 103.1v7.1M266.7 119.1v3.6M96 120.9h.1M96 120.9h3.6M106.7 120.9h.1M152.9 128h.1M152.9 128v1.8M266.7 129.8h.1"/>
<path d="M266.7 129.8v3.5"/>
</g>
<g fill="#f0f" stroke="#f0f" stroke-width=".17">
<circle cx="112" cy="48" r=".32"/>
<circle cx="106.7" cy="48" r=".32"/>
<circle cx="88.9" cy="55.1" r=".32"/>
<circle cx="106.7" cy="55.1" r=".32"/>
<circle cx="110.2" cy="60.4" r=".32"/>
<circle cx="106.7" cy="60.4" r=".32"/>
<circle cx="106.7" cy="65.8" r=".32"/>
<circle cx="101.3" cy="78.2" r=".32"/>
<circle cx="202.7" cy="94.2" r=".32"/>
<circle cx="202.7" cy="96" r=".32"/>
<circle cx="231.1" cy="37.3" r=".32"/>
<circle cx="224" cy="60.4" r=".32"/>
<circle cx="245.3" cy="69.3" r=".32"/>
<circle cx="224" cy="48" r=".32"/>
<circle cx="216.9" cy="48" r=".32"/>
<circle cx="216.9" cy="62.2" r=".32"/>
<circle cx="120.9" cy="48" r=".32"/>
<circle cx="72.9" cy="95.1" r=".32"/>
<circle cx="78.2" cy="88.9" r=".32"/>
<circle cx="72.9" cy="88.9" r=".32"/>
<circle cx="99.5" cy="78.2" r=".32"/>
<circle cx="67.5" cy="88.9" r=".32"/>
<circle cx="256" cy="90.7" r=".32"/>
</g>
<text font-size="9.9" fill="#00f" x="168.9" y="20.8">04 ICE_FPGA</text>
<g font-size="4.2">
<text x="62.2" y="9.5" transform="rotate(-180 62.2 9.5)">微信公众号：OpenFPGA</text>
<text x="247.1" y="197.4">微信公众号：OpenFPGA</text>
</g>
<text font-size="3.2" x="225.8" y="193.1">比特波特</text>
<g font-size="2.8" fill="#00f">
<text x="162.4" y="73.8" transform="rotate(-90 162.4 73.8)">Bank1</text>
<text x="151.8" y="98.7" transform="rotate(-90 151.8 98.7)">iCE40UP5K - SG48</text>
<text x="144.7" y="109.3" transform="rotate(-90 144.7 109.3)">Bank0</text>
<text x="162.4" y="109.3" transform="rotate(-90 162.4 109.3)">Bank2</text>
</g>
<g font-size="2.5">
<text x="26.3" y="4.4">1</text>
<text x="68.3" y="4.6">2</text>
<text x="116.5" y="4.6">3</text>
<text x="164.1" y="4.8">4</text>
<text x="213.4" y="4.8">5</text>
<text x="263.5" y="4.8">6</text>
<text x="15.3" y="35.9">A</text>
<text x="290.9" y="36.8">A</text>
<text x="290.9" y="83">B</text>
<text x="15.3" y="85.9">B</text>
<text x="290.9" y="130.1">C</text>
<text x="15.1" y="135.8">C</text>
<text x="3.6" y="165">媒体编号</text>
<text x="2.7" y="175.6">旧底图总号</text>
<text x="4.4" y="186">底图总号</text>
<text x="15.3" y="181.5">D</text>
<text x="290.9" y="182.6">D</text>
<text x="1.1" y="196.8">日 期</text>
<text x="10.1" y="196.8">签 名</text>
<text x="207.3" y="193.3">拟</text>
<text x="207.3" y="196.6">审</text>
<text x="213.4" y="193.3">制</text>
<text x="213.4" y="196.6">核</text>
<text x="163" y="203.6">标记</text>
<text x="170.1" y="203.6">数量</text>
<text x="177.2" y="203.6">更改单号</text>
<text x="191.3" y="203.6">签名</text>
<text x="198.6" y="203.4">日期</text>
<text x="263.9" y="203.6">第</text>
<text x="268.3" y="203.8">4 张</text>
<text x="2.7" y="207.3">格式（3）</text>
<text x="20.4" y="207.5">1</text>
<text x="67.2" y="207.6">2</text>
<text x="116.3" y="207.6">3</text>
<text x="154.7" y="207.6">4</text>
<text x="165" y="207.6">制图：</text>
<text x="206.6" y="207.6">5</text>
<text x="209.6" y="207.6">描图：</text>
<text x="251" y="207.5">幅面：A3</text>
<text x="267.9" y="207.5">6</text>
</g>
<g font-size="1.6" fill="#000080">
<text x="234.7" y="35.2">0</text>
<text x="240" y="33.4">R16</text>
<text x="231.1" y="40.6">C14</text>
<text x="234.7" y="38.8">0</text>
<text x="240" y="37">R18</text>
<text x="91.6" y="47.7">L4</text>
<text x="98.7" y="47.7">100ohm</text>
<text x="132.5" y="44.1">U1</text>
<text x="231.1" y="44.1">0.1uF</text>
<text x="88.9" y="51.2">C9</text>
<text x="106.7" y="51.2">C10</text>
<text x="112" y="51.2">C11</text>
<text x="216.9" y="51.2">R19</text>
<text x="224" y="51.2">R20</text>
<text x="88.9" y="54.8">10uF</text>
<text x="106.7" y="54.8">0.1uF</text>
<text x="112" y="54.8">0.1uF</text>
<text x="216.9" y="56.6">2.2K</text>
<text x="224" y="56.6">10K</text>
<text x="232.9" y="57.4">S1</text>
<text x="96" y="61.9">100</text>
<text x="103.1" y="60.1">R17</text>
<text x="106.7" y="61.9">C12 C13</text>
<text x="106.7" y="65.4">10uF0.1uF</text>
<text x="216.9" y="65.4">V4</text>
<text x="224" y="63.7">C15</text>
<text x="91.6" y="70.8">L5</text>
<text x="98.7" y="70.8">100ohm</text>
<text x="118.2" y="69.2">V5</text>
<text x="224" y="67.2">0.1uF336-7514(SKQGADE010)</text>
<text x="88.9" y="77.9">0</text>
<text x="94.2" y="76.1">R119</text>
<text x="118.2" y="74.5">1N5819</text>
<text x="216.9" y="72.6">19-217/BHC-ZL1M2RY/3T</text>
<text x="88.9" y="81.4">0</text>
<text x="94.2" y="79.7">R120</text>
<text x="101.3" y="81.4">C16</text>
<text x="62.2" y="88.6">R554</text>
<text x="101.3" y="85">0.1uF</text>
<text x="263.1" y="87.7">S2</text>
<text x="56.9" y="90.3">0</text>
<text x="67.6" y="91.2">C53</text>
<text x="67.6" y="94.8">10uF</text>
<text x="72.9" y="91.2">C54</text>
<text x="72.9" y="94.8">0.1uF</text>
<text x="78.2" y="91.2">C52</text>
<text x="78.2" y="94.8">0.001uF</text>
<text x="206.2" y="93.9">0</text>
<text x="211.6" y="95.7">R22</text>
<text x="211.6" y="92.1">R21</text>
<text x="46.2" y="101">G3</text>
<text x="202.7" y="99.2">C17</text>
<text x="206.2" y="97.4">0</text>
<text x="257.8" y="97.4">336-7514(SKQGADE010)</text>
<text x="85.3" y="106.3">33</text>
<text x="90.7" y="106.3">R118</text>
<text x="202.7" y="102.8">0.1uF</text>
<text x="46.2" y="109.9">OVETDLJANF-12MHz</text>
<text x="81.8" y="109">V6</text>
<text x="104.9" y="113.5">R23</text>
<text x="266.7" y="111.7">V12</text>
<text x="97.8" y="115.2">220</text>
<text x="97.8" y="118.8">470</text>
<text x="104.9" y="117">R24</text>
<text x="266.7" y="118.8">LED_BLUE</text>
<text x="97.8" y="122.3">220</text>
<text x="104.9" y="120.6">R25</text>
<text x="131.6" y="125.9">iCE40UP5K- SG48</text>
<text x="266.7" y="124.1">R555</text>
<text x="81.8" y="127">RGB1206LED</text>
<text x="266.7" y="129.5">100</text>
<text x="140.5" y="138.3">MP1</text>
<text x="140.5" y="143.7">MountHole</text>
<text x="167.1" y="138.3">MP2</text>
<text x="167.1" y="143.7">MountHole</text>
<text x="140.5" y="152.6">MP3</text>
<text x="167.1" y="152.6">MP4</text>
<text x="140.5" y="157.9">MountHole</text>
<text x="167.1" y="157.9">MountHole</text>
</g>
<g font-size="1.6">
<text x="248.9" y="31.3">3.3V_FPGA</text>
<text x="254.3" y="34.9">1.2V_FPGA</text>
<text x="238.3" y="38.8">NO</text>
<text x="85.3" y="45.5">1.2V_LDO</text>
<text x="129.5" y="47.6">5</text>
<text x="175.5" y="47.6">22</text>
<text x="229.4" y="47.7">GND</text>
<text x="128.6" y="51.2">30</text>
<text x="175.5" y="53">15</text>
<text x="175.5" y="51.2">16</text>
<text x="81.6" y="55.5">GND</text>
<text x="85.3" y="58">1.2V_FPGA</text>
<text x="175.5" y="56.5">14</text>
<text x="175.5" y="54.7">17</text>
<text x="128.6" y="60.1">29</text>
<text x="128.6" y="65.4">24</text>
<text x="175.5" y="60.1">8</text>
<text x="175.5" y="61.8">7</text>
<text x="175.5" y="65.4">12</text>
<text x="216.5" y="64.6" transform="rotate(-90 216.5 64.6)">A</text>
<text x="230.8" y="63.6">2</text>
<text x="230.8" y="60.1">4</text>
<text x="241.3" y="63.6">1</text>
<text x="241.3" y="60.1">3</text>
<text x="81.6" y="66.2">GND</text>
<text x="85.3" y="68.7">3.3V_LDO</text>
<text x="175.5" y="67.2">21</text>
<text x="175.5" y="69">13</text>
<text x="175.5" y="70.7">20</text>
<text x="78.2" y="77.6">1.2V_FPGA</text>
<text x="78.2" y="72.2">3.3V_FPGA</text>
<text x="128.6" y="77.9">33</text>
<text x="175.5" y="77.9">10</text>
<text x="175.5" y="76.1">11</text>
<text x="175.5" y="72.5">19</text>
<text x="175.5" y="74.3">18</text>
<text x="215.1" y="76.1">GND</text>
<text x="216.5" y="73.5" transform="rotate(-90 216.5 73.5)">C</text>
<text x="222.2" y="76.1">GND</text>
<text x="250.7" y="74.3">GND</text>
<text x="92.5" y="81.4">NO</text>
<text x="128.6" y="83.2">25</text>
<text x="128.6" y="81.4">23</text>
<text x="175.5" y="81.4">6</text>
<text x="175.5" y="79.6">9</text>
<text x="49.8" y="86.4">3.3V_FPGA</text>
<text x="128.6" y="86.7">27</text>
<text x="128.6" y="85">26</text>
<text x="220.5" y="90">3.3V_FPGA</text>
<text x="80" y="92.1">NO</text>
<text x="99.6" y="90.3">GND</text>
<text x="128.6" y="92.1">31</text>
<text x="128.6" y="90.3">32</text>
<text x="128.6" y="95.6">34</text>
<text x="128.6" y="93.9">37</text>
<text x="175.5" y="93.9">1</text>
<text x="225.8" y="93.6">1.2V_FPGA</text>
<text x="261" y="93.9">2</text>
<text x="261" y="90.3">4</text>
<text x="271.5" y="93.9">1</text>
<text x="271.5" y="90.3">3</text>
<text x="65.8" y="98.3">GND</text>
<text x="128.6" y="99.2">36</text>
<text x="128.6" y="97.4">43</text>
<text x="128.6" y="101">42</text>
<text x="175.5" y="101">48</text>
<text x="175.5" y="97.4">4</text>
<text x="175.5" y="99.2">3</text>
<text x="209.8" y="97.4">NO</text>
<text x="44.1" y="102.7">1</text>
<text x="44.1" y="106.3">2</text>
<text x="63.5" y="106.3">3</text>
<text x="63.5" y="102.7">4</text>
<text x="128.6" y="104.5">28</text>
<text x="128.6" y="102.7">38</text>
<text x="175.5" y="104.5">47</text>
<text x="175.5" y="106.3">44</text>
<text x="175.5" y="102.7">45</text>
<text x="200.9" y="106.3">GND</text>
<text x="273.8" y="102.8">GND</text>
<text x="72.9" y="111.3">3.3V_FPGA</text>
<text x="91.9" y="113.4">4</text>
<text x="128.6" y="111.6">39</text>
<text x="128.6" y="113.4">40</text>
<text x="175.5" y="108.1">46</text>
<text x="175.5" y="109.9">2</text>
<text x="266.3" y="110.8" transform="rotate(-90 266.3 110.8)">A</text>
<text x="37.3" y="115.2">GND</text>
<text x="79.7" y="117">2</text>
<text x="91.9" y="117">3</text>
<text x="128.6" y="115.2">41</text>
<text x="266.3" y="119.8" transform="rotate(-90 266.3 119.8)">C</text>
<text x="91.9" y="120.5">1</text>
<text x="152.5" y="126.1" transform="rotate(-90 152.5 126.1)">EP</text>
<text x="151.1" y="133">GND</text>
<text x="264.9" y="136.6">GND</text>
</g>
<g font-size="1.6" fill="#f00">
<text x="107" y="47.5">1.2V_FPGA</text>
<text x="188.5" y="52.1">ICE_SS</text>
<text x="188.5" y="53.9">ICE_SCK</text>
<text x="188.5" y="55.7">ICE_MOSI</text>
<text x="188.5" y="57.4">ICE_MISO</text>
<text x="194.1" y="59.9">CRESET_B</text>
<text x="194.1" y="61.9">CDONE</text>
<text x="264.9" y="60.8">CRESET_B</text>
<text x="264.9" y="62.6">CDONE</text>
<text x="107" y="70.6">3.3V_FPGA</text>
<text x="188.5" y="66.3">IOB_22A_FLASH_IO2</text>
<text x="188.5" y="68.1">IOB_23B</text>
<text x="188.5" y="69.9">IOB_24A_FLASH_IO3</text>
<text x="188.5" y="71.7">IOB_25B_G3</text>
<text x="188.5" y="73.4">IOB_29B</text>
<text x="188.5" y="75.2">IOB_31B</text>
<text x="188.5" y="77">IOB_20A</text>
<text x="110.8" y="82.2">IOT_37A</text>
<text x="110.8" y="83.9">IOT_36B</text>
<text x="188.5" y="78.8">IOB_18A</text>
<text x="188.5" y="80.6">IOB_16A</text>
<text x="188.5" y="82.3">IOB_13B</text>
<text x="110.8" y="85.7">IOT_39A</text>
<text x="110.8" y="87.5">IOT_38B</text>
<text x="107.2" y="94.6">IOT_45A_G1</text>
<text x="110.8" y="91.1">IOT_43A</text>
<text x="110.8" y="92.8">IOT_42B</text>
<text x="242.4" y="91.1">IOB_18A</text>
<text x="110.8" y="96.4">IOT_44B</text>
<text x="110.8" y="98.2">IOT_49A</text>
<text x="110.8" y="99.9">IOT_48B</text>
<text x="110.8" y="101.7">IOT_51A</text>
<text x="188.5" y="98.3">IOB_8A</text>
<text x="188.5" y="100.1">IOB_9B</text>
<text x="188.5" y="101.9">IOB_4A</text>
<text x="110.8" y="103.5">IOT_50B</text>
<text x="110.8" y="105.3">IOT_41A</text>
<text x="121.2" y="106.1">ICE_CLK 35</text>
<text x="188.5" y="103.7">IOB_5B</text>
<text x="188.5" y="105.4">IOB_2A</text>
<text x="188.5" y="107.2">IOB_3B_G6</text>
<text x="242.4" y="103.5">IOB_20A</text>
<text x="188.5" y="109">IOB_0A</text>
<text x="188.5" y="110.8">IOB_6A</text>
</g>
<g font-size="1.6" fill="#004080">
<text x="132.5" y="48.7">VCC</text>
<text x="132.5" y="52.3">VCC</text>
<text x="160.4" y="52.3">IOB_35B_SPI_SS</text>
<text x="163.9" y="48.7">SPI_VCCIO1</text>
<text x="159.2" y="54.1">IOB_34A_SPI_SCK</text>
<text x="160.1" y="57.6">IOB_32A_SPI_SO</text>
<text x="160.9" y="55.8">IOB_33B_SPI_SI</text>
<text x="132.5" y="61.2">VCCPLL</text>
<text x="165" y="61.2">CRESET_B</text>
<text x="167.6" y="63">CDONE</text>
<text x="132.5" y="66.5">VPP_2V5</text>
<text x="163.8" y="71.8">IOB_25B_G3</text>
<text x="166.8" y="66.5">IOB_22A</text>
<text x="166.8" y="68.3">IOB_23B</text>
<text x="166.8" y="70.1">IOB_24A</text>
<text x="166.8" y="77.2">IOB_20A</text>
<text x="166.8" y="73.6">IOB_29B</text>
<text x="166.8" y="75.4">IOB_31B</text>
<text x="132.5" y="82.5">IOT_37A</text>
<text x="132.5" y="79">VCCIO_0</text>
<text x="166.8" y="82.5">IOB_13B</text>
<text x="166.8" y="80.7">IOB_16A</text>
<text x="166.8" y="79">IOB_18A</text>
<text x="132.5" y="84.3">IOT_36B</text>
<text x="132.5" y="87.8">IOT_38B</text>
<text x="132.5" y="86.1">IOT_39A</text>
<text x="132.5" y="93.2">IOT_42B</text>
<text x="132.5" y="91.4">IOT_43A</text>
<text x="132.5" y="95">IOT_45A_G1</text>
<text x="166.5" y="95">VCCIO_2</text>
<text x="132.5" y="96.7">IOT_44B</text>
<text x="132.5" y="100.3">IOT_48B</text>
<text x="132.5" y="98.5">IOT_49A</text>
<text x="167.7" y="98.5">IOB_8A</text>
<text x="167.7" y="100.3">IOB_9B</text>
<text x="47.1" y="103.8">Tri-state/NC</text>
<text x="47.1" y="107.4">GND</text>
<text x="58" y="107.4">OUT</text>
<text x="58" y="103.8">VDD</text>
<text x="132.5" y="105.6">IOT_41A</text>
<text x="132.5" y="107.4">IOT_46B_G0</text>
<text x="132.5" y="103.8">IOT_50B</text>
<text x="132.5" y="102.1">IOT_51A</text>
<text x="164.7" y="107.4">IOB_3B_G6</text>
<text x="167.7" y="105.6">IOB_2A</text>
<text x="167.7" y="102.1">IOB_4A</text>
<text x="167.7" y="103.8">IOB_5B</text>
<text x="132.5" y="112.7">RGB0</text>
<text x="167.7" y="109.2">IOB_0A</text>
<text x="167.7" y="111">IOB_6A</text>
<text x="82.7" y="118.1">+</text>
<text x="88.1" y="118.1">R-</text>
<text x="88.2" y="114.5">B-</text>
<text x="132.5" y="114.5">RGB1</text>
<text x="132.5" y="116.3">RGB2</text>
<text x="88" y="121.6">G-</text>
<text x="153.7" y="121.8" transform="rotate(-90 153.7 121.8)">GND</text>
</g>
</svg>
